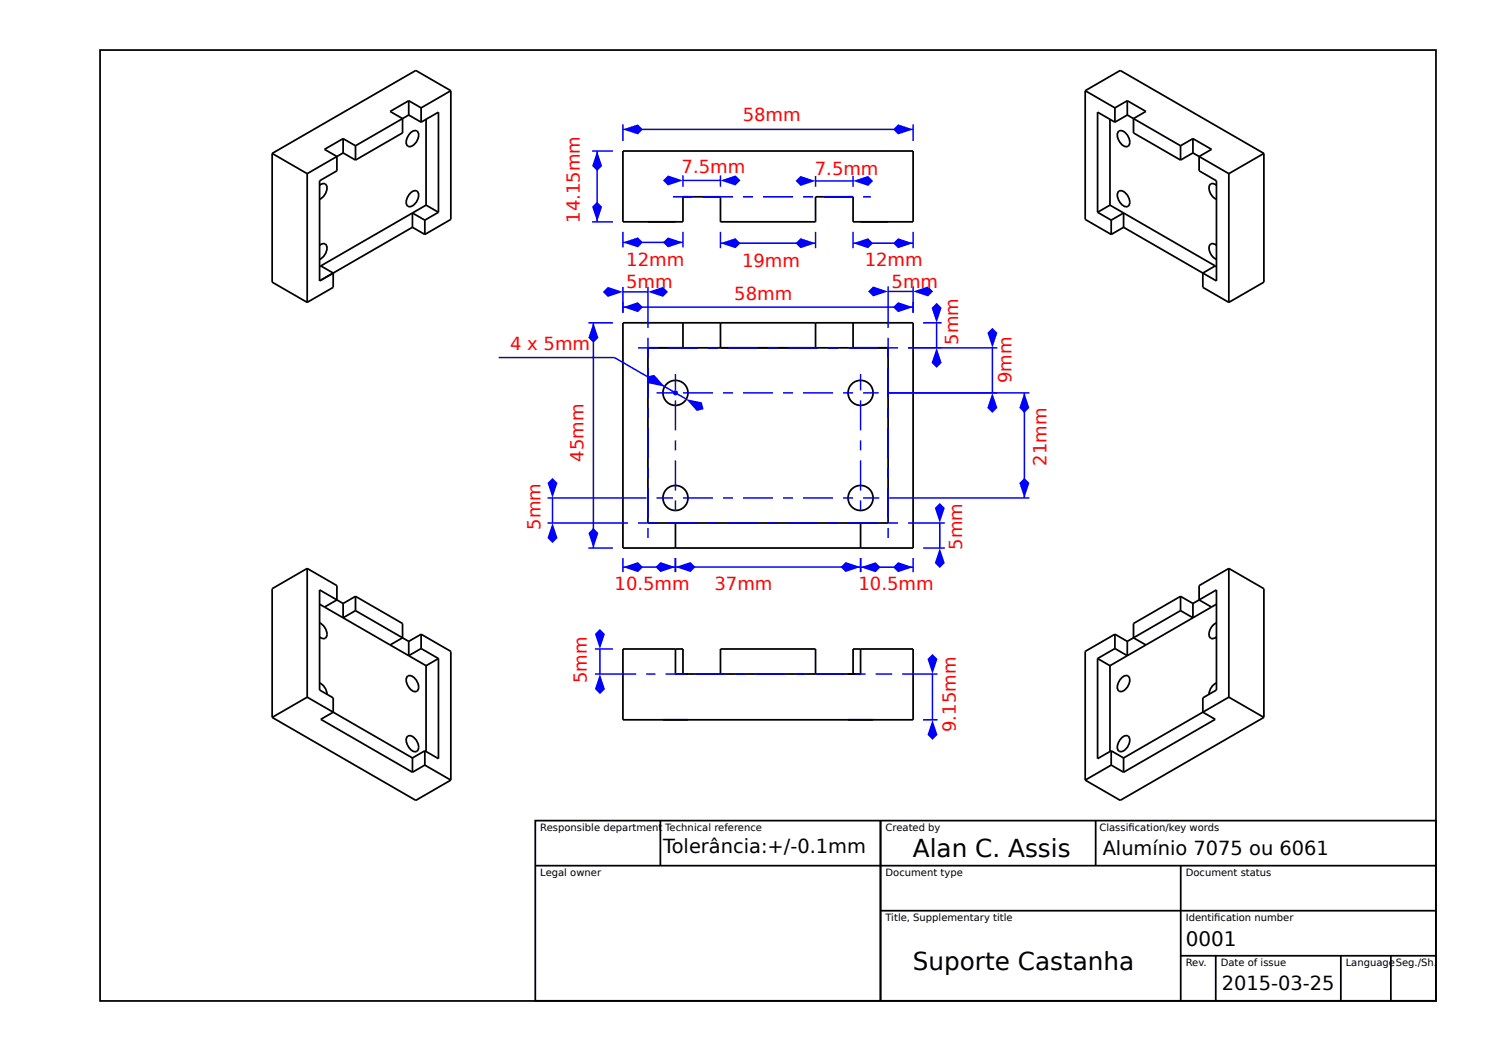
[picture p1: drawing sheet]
<svg xmlns="http://www.w3.org/2000/svg" width="297mm" height="210mm" viewBox="0 0 297 210" stroke-linecap="round" stroke-linejoin="round" font-family="sans-serif">
<g fill="none" stroke="#000" stroke-width=".35">
<path d="M20 10h267v190h-267zM90.1 18.1v25.7l-5.2 3M90.1 18.1l-5.9 3.5M90.1 18.1l-7-4-28.7 16.6M216.9 18.1v25.7l5.2 3M216.9 18.1l5.9 3.5M216.9 18.1l7-4 28.7 16.6M54.4 30.7v25.7l7 4M54.4 30.7l7 4M61.4 34.7v25.7M63.9 37a.87 .87 0 0 1 1.2-.2 .87 .87 0 0 1 .2 1.2 2.66 2.66 0 0 1-1.4 1.8M67.3 31.3v2.8l-3.4 2v20l2.7-1.5"/>
<path d="M67.3 31.3l-5.9 3.4M68.6 27.7l-3.7 2.1 2.4 1.5M68.6 27.7l2.5 1.4M68.6 27.7v2.9M68.6 30.6l-1.3 .7M68.6 30.6l2.5 1.4M71.1 29.1v2.9M80.5 23.7l-9.4 5.4M80.5 23.7v2.9l-9.4 5.4M81.7 20.1l2.5 1.5M81.7 20.1l-3.7 2.2 2.5 1.4M81.7 20.1v2.9"/>
<path d="M81.7 23l-1.2 .7M81.7 23l2.5 1.4M81.9 26.7l1-.6 .4 .1a1.67 1.67 0 0 1-.2 2.3 1.33 1.33 0 0 1-1.5 .7 1.5 1.5 0 0 1 0-2zM81.9 38.7l1-.6 .4 .1a1.67 1.67 0 0 1-.2 2.3 1.33 1.33 0 0 1-1.5 .7 1.5 1.5 0 0 1 0-2zM84.2 21.6v2.8M84.2 24.4l3.4-2v20M85.2 23.8v17.2M124.5 30.2h58v14.1h-12v-5h-7.5v5h-19v-5h-7.5v5h-12zM221.8 23.8v17.2M222.8 24.4l-3.4-2v20M222.8 21.6v2.8M223.7 38.2a2.01 2.01 0 0 1 2.1 2.2v.4l-.4 .4a1.5 1.5 0 0 1-1.7-1 1.5 1.5 0 0 1 0-2z"/>
<path d="M223.7 26.2a2.01 2.01 0 0 1 2.1 2.2l-.2 .6-.2 .2a1.5 1.5 0 0 1-1.7-1 1.5 1.5 0 0 1 0-2zM225.3 20.1v2.9M225.3 20.1l3.7 2.2-2.5 1.4v2.9l9.5 5.4M225.3 20.1l-2.5 1.5M225.3 23l10.7 6.1M225.3 23l-2.5 1.4M236 29.1v2.9M238.4 27.7l3.7 2.1-2.4 1.5v2.8l3.4 2v20l-18.5-10.7M238.4 27.7v2.9M238.4 27.7l-2.4 1.4M238.4 30.6l7.2 4.1M238.4 30.6l-2.4 1.4"/>
<path d="M243.1 37a.81 .81 0 0 0-.9-.3 .81 .81 0 0 0-.6 .8 2.66 2.66 0 0 0 1.5 2.3M245.6 34.7v25.7M252.6 30.7v25.7l-7 4M252.6 30.7l-7 4M63.9 49a.87 .87 0 0 1 1.2-.2 .87 .87 0 0 1 .2 1.2 2.66 2.66 0 0 1-1.4 1.8M64.1 53.1l2.5 1.5M66.6 54.6v2.8l-5.2 3M82.4 42.6l-18.5 10.7M82.4 42.6v2.8M82.4 42.6l2.5 1.4M82.4 45.4l-18.3 10.6M82.4 45.4l2.5 1.4"/>
<path d="M84.9 44v2.8M85.2 41l-2.8 1.6M85.2 41l2.4 1.4M87.6 42.4l-2.7 1.6M219.4 42.4l2.7 1.6M221.8 41l21.3 12.3M221.8 41l-2.4 1.4M222.1 44v2.8M222.1 44l2.5-1.4v2.8M224.6 45.4l-2.5 1.4M242.9 53.1l-2.5 1.5v2.8l5.2 3M243.1 49a.81 .81 0 0 0-.9-.3 .81 .81 0 0 0-.6 .8 2.66 2.66 0 0 0 1.5 2.3"/>
<path d="M124.5 64.5h58v45h-58zM129.5 69.5h48v35h-48zM136.5 64.5v5M144 64.5v5M163 64.5v5M170.5 64.5v5M61.4 113.6l5.9 3.4v2.9l-2.4 1.4M61.4 113.6v25.7M61.4 113.6l-7 4v25.7M71.1 119.2l9.4 5.4v2.8l-2.5 1.5M71.1 119.2v2.8M71.1 119.2l-2.5 1.4"/>
<path d="M135 104.5v5M172 104.5v5M236 119.2l2.4 1.4M236 119.2l-9.5 5.4v2.8M236 119.2v2.8M239.7 119.9l3.4-2v20l-2.7 1.5v2.9M239.7 119.9l-1.3 .7M239.7 119.9l2.4 1.4M245.6 113.6l-5.9 3.4v2.9M245.6 113.6v25.7M245.6 113.6l7 4v25.7M61.4 139.3l21 12.1"/>
<path d="M61.4 139.3l-7 4M63.9 136.5a2.63 2.63 0 0 1 1.5 2.2M63.9 124.5a2.37 2.37 0 0 1 1.3 2.8 .84 .84 0 0 1-1.3 0M63.9 120.7l21.3 12.3M68.6 120.6l-4.7-2.7v20l2.7 1.5v2.9l-2.5 1.4 18.3 10.6M68.6 120.6v2.8l2.5-1.4M71.1 122l10.6 6.2M81.6 135.1a2.01 2.01 0 0 1 2.1 2.2l-.2 .6-.2 .2a1.5 1.5 0 0 1-1.7-1 1.5 1.5 0 0 1 0-2zM81.7 128.2v2.8l2.5-1.4M84.2 129.6l3.4 2M84.2 126.7v2.9M84.2 126.7l5.9 3.5v25.7"/>
<path d="M84.2 126.7l-2.5 1.5M85.2 133v17.2M87.6 131.6v20l-2.7-1.6M87.6 131.6l-2.4 1.4M135 129.7v5h37v-5M136.5 134.7v-5h-12v14.1h58v-14.1h-12v5M144 134.7v-5h19v5M219.4 131.6v20l2.7-1.6M219.4 131.6l2.4 1.4M221.8 133v17.2M222.8 126.7v2.9M222.8 126.7l-5.9 3.5v25.7"/>
<path d="M222.8 126.7l2.5 1.5M222.8 129.6l-3.4 2M222.8 129.6l2.5 1.4M224.1 135.6l.9-.6 .4 .1a1.68 1.68 0 0 1-.2 2.3 1.33 1.33 0 0 1-1.5 .7 1.5 1.5 0 0 1 0-2zM225.3 128.2v2.8M225.3 131l-3.5 2M226.5 127.4l-1.2 .8M226.5 127.4l2.5 1.5M236 122l-9.5 5.4M236 122l2.4 1.4M238.4 120.6v2.8M238.4 123.4l-13.1 7.6"/>
<path d="M242.1 121.3l-3.7 2.1M243.1 120.7l-1 .6M243.1 124.5a2.48 2.48 0 0 0-1.4 2.7 .83 .83 0 0 0 1.4 .1M243.1 136.5a2.63 2.63 0 0 0-1.5 2.2M245.6 139.3l-5.2 3M245.6 139.3l7 4M54.4 143.3l28.7 16.6 7-4M81.6 147.1a2.01 2.01 0 0 1 2.1 2.2l-.1 .3-.3 .5a1.5 1.5 0 0 1-1.7-1 1.5 1.5 0 0 1 0-2zM82.4 151.4v2.9M84.9 152.9l5.2 3M84.9 152.9l-2.5 1.4M84.9 150v2.9"/>
<path d="M84.9 150l-2.5 1.4M222.1 152.9l-5.2 3M222.1 152.9l2.5 1.4M222.1 150v2.9M222.1 150l2.5 1.4M224.1 147.6l.9-.6 .4 .1a1.67 1.67 0 0 1-.2 2.3 1.34 1.34 0 0 1-1.5 .7 1.5 1.5 0 0 1 0-2zM224.6 151.4v2.9M240.4 142.3l-15.8 9.1M240.4 142.3l2.5 1.4-18.3 10.6M252.6 143.3l-28.7 16.6-7-4"/>
<circle cx="135" cy="78.5" r="2.5"/>
<circle cx="172" cy="78.5" r="2.5"/>
<circle cx="135" cy="99.5" r="2.5"/>
<circle cx="172" cy="99.5" r="2.5"/>
</g>
<g fill="none" stroke="#00f" stroke-width=".3">
<path d="M124.5 24.9v3.3M124.5 25.9h58M182.5 24.9v3.3M131.2 78.5h3.3M135 74.7v3.3M136.5 78.5h6M144.5 78.5h2M148.5 78.5h6M156.5 78.5h2M160.5 78.5h6M168.5 78.5h2M172 74.7v3.3"/>
<path d="M172.5 78.5h3.1M131.2 99.5h3.3M135 80v6M135 88v2M135 92v6M136.5 99.5h6M144.5 99.5h2M148.5 99.5h6M156.5 99.5h2M160.5 99.5h6M168.5 99.5h2M172 80v6"/>
<path d="M172 88v2M172 92v6M172.5 99.5h3.2M135 100v2M172 100v1.9"/>
</g>
<g fill="#00f">
<path d="M124.5 25.9l3-1 1 1-1 1z"/>
<path d="M178.5 25.9l1-1 3 1-3 1z"/>
</g>
<path d="M118.3 30.2h4.2M119.3 30.2v14.1M118.3 44.3h4.2" fill="none" stroke="#00f" stroke-width=".3"/>
<g fill="#00f">
<path d="M119.3 30.2l1 3-1 1-1-1z"/>
<path d="M118.3 41.3l1-1 1 1-1 3z"/>
</g>
<path d="M124.5 46.3v3.1M124.5 48.4h12M136.5 46.3v3.1" fill="none" stroke="#00f" stroke-width=".3"/>
<g fill="#00f">
<path d="M124.5 48.4l3-1 1 1-1 1z"/>
<path d="M132.5 48.4l1-1 3 1-3 1z"/>
</g>
<path d="M144 46.3v3.3M144 48.6h19M163 46.3v3.3" fill="none" stroke="#00f" stroke-width=".3"/>
<g fill="#00f">
<path d="M144 48.6l3-1 1 1-1 1z"/>
<path d="M159 48.6l1-1 3 1-3 1z"/>
</g>
<path d="M170.5 46.3v3.3M170.5 48.6h12M182.5 46.3v3.3" fill="none" stroke="#00f" stroke-width=".3"/>
<g fill="#00f">
<path d="M170.5 48.6l3-1 1 1-1 1z"/>
<path d="M179.5 47.6l3 1-3 1-1-1z"/>
</g>
<path d="M134.5 39.3h4M136.5 35.1v2.2M136.5 36.1h7.5M140.5 39.3h6M144 35.1v2.2M148.5 39.3h2M152.5 39.3h6M160.5 39.3h2M164.5 39.3h6M172.5 39.3h1.5" fill="none" stroke="#00f" stroke-width=".3"/>
<g fill="#00f">
<path d="M132.5 36.1l1-1 3 1-3 1z"/>
<path d="M144 36.1l3-1 1 1-1 1z"/>
</g>
<path d="M163 35.2v2.1M163 36.2h7.5M170.5 35.2v2.1" fill="none" stroke="#00f" stroke-width=".3"/>
<g fill="#00f">
<path d="M159 36.2l1-1 3 1-3 1z"/>
<path d="M170.5 36.2l3-1 1 1-1 1z"/>
</g>
<path d="M117.6 64.5h4.9M118.6 64.5v45M117.6 109.5h4.9" fill="none" stroke="#00f" stroke-width=".3"/>
<g fill="#00f">
<path d="M118.6 64.5l1 3-1 1-1-1z"/>
<path d="M117.6 106.5l1-1 1 1-1 3z"/>
</g>
<g fill="none" stroke="#00f" stroke-width=".3">
<path d="M127.5 69.5h4M133.5 69.5h6M141.5 69.5h2M145.5 69.5h6M153.5 69.5h2M157.5 69.5h6M165.5 69.5h2M169.5 69.5h6M177.5 69.5h2M127.5 104.5h4M133.5 104.5h6M141.5 104.5h2"/>
<path d="M145.5 104.5h6M153.5 104.5h2M157.5 104.5h6M165.5 104.5h2M169.5 104.5h6M177.5 104.5h2M181.5 104.5h7.3M184.5 109.5h4.3M187.8 104.5v5"/>
</g>
<g fill="#00f">
<path d="M186.8 101.5l1-1 1 1-1 3z"/>
<path d="M187.8 109.5l1 3-1 1-1-1z"/>
</g>
<path d="M177.6 78.5h28.1M204.7 78.5v21M177.7 99.5h28" fill="none" stroke="#00f" stroke-width=".3"/>
<g fill="#00f">
<path d="M203.7 96.5l1-1 1 1-1 3z"/>
<path d="M204.7 78.5l1 3-1 1-1-1z"/>
</g>
<path d="M177.6 78.5h21.7M181.5 69.5h17.8M198.3 69.5v9" fill="none" stroke="#00f" stroke-width=".3"/>
<g fill="#00f">
<path d="M198.3 78.5l1 3-1 1-1-1z"/>
<path d="M197.3 66.5l1-1 1 1-1 3z"/>
</g>
<path d="M181.5 69.5h6.7M184.5 64.5h3.7M187.2 64.5v5" fill="none" stroke="#00f" stroke-width=".3"/>
<g fill="#00f">
<path d="M187.2 69.5l1 3-1 1-1-1z"/>
<path d="M187.2 60.5l1 1-1 3-1-3z"/>
</g>
<path d="M124.5 60.4v2.1M124.5 61.4h58M182.5 60.4v2.1" fill="none" stroke="#00f" stroke-width=".3"/>
<g fill="#00f">
<path d="M124.5 61.4l3-1 1 1-1 1z"/>
<path d="M179.5 60.4l3 1-3 1-1-1z"/>
</g>
<path d="M135 111.5v2.8M135 113.3h37M172 111.5v2.8" fill="none" stroke="#00f" stroke-width=".3"/>
<g fill="#00f">
<path d="M135 113.3l3-1 1 1-1 1z"/>
<path d="M168 113.3l1-1 3 1-3 1z"/>
</g>
<path d="M124.5 111.5v2.8M124.5 113.3h10.5M135 111.5v2.8" fill="none" stroke="#00f" stroke-width=".3"/>
<g fill="#00f">
<path d="M124.5 113.3l3-1 1 1-1 1z"/>
<path d="M131 113.3l1-1 3 1-3 1z"/>
</g>
<path d="M172 111.5v2.8M172 113.3h10.5M182.5 111.5v2.8" fill="none" stroke="#00f" stroke-width=".3"/>
<g fill="#00f">
<path d="M172 113.3l3-1 1 1-1 1z"/>
<path d="M179.5 112.3l3 1-3 1-1-1z"/>
</g>
<path d="M109.4 99.5h19.8M110.4 99.5v5M109.4 104.5h16.1" fill="none" stroke="#00f" stroke-width=".3"/>
<g fill="#00f">
<path d="M109.4 96.5l1-1 1 1-1 3z"/>
<path d="M110.4 104.5l1 3-1 1-1-1z"/>
</g>
<g fill="none" stroke="#00f" stroke-width=".3">
<path d="M124.5 57.3v5.2M124.5 58.3h5M129.5 57.3v8.2M129.5 67.5v4M129.5 73.5v6M177.5 67.5v4M177.5 73.5v6M129.5 81.5v2M129.5 85.5v6M129.5 93.5v2M129.5 97.5v6M177.5 81.5v2"/>
<path d="M177.5 85.5v6M177.5 93.5v2M177.5 97.5v6M129.5 105.5v2M177.5 105.5v2"/>
</g>
<g fill="#00f">
<path d="M120.5 58.3l1-1 3 1-3 1z"/>
<path d="M129.5 58.3l3-1 1 1-1 1z"/>
</g>
<path d="M177.5 57.2v8.3M177.5 58.2h5M182.5 57.2v5.3" fill="none" stroke="#00f" stroke-width=".3"/>
<g fill="#00f">
<path d="M174.5 57.2l3 1-3 1-1-1z"/>
<path d="M182.5 58.2l3-1 1 1-1 1z"/>
<circle cx="135" cy="78.5" r=".5"/>
</g>
<path d="M122.8 71.4l14.4 8.4z" fill="#000" stroke="#00f" stroke-width=".3"/>
<g fill="#00f">
<path d="M129.4 75.2l1.3-.3 2.1 2.3-3.1-.6z"/>
<path d="M137.2 79.8l3.1 .6 .3 1.4-1.3 .3z"/>
</g>
<g fill="none" stroke="#00f" stroke-width=".3">
<path d="M99.7 71.4h23.1M129.2 134.7h1.8M133 134.7h4M139 134.7h6M147 134.7h2M151 134.7h6M159 134.7h2M163 134.7h6M171 134.7h2M175 134.7h3.3M180.3 134.7h7.1M186.4 134.7v9.1"/>
<path d="M184.5 143.8h2.9"/>
</g>
<g fill="#00f">
<path d="M186.4 130.7l1 1-1 3-1-3z"/>
<path d="M186.4 143.8l1 3-1 1-1-1z"/>
</g>
<path d="M118.9 134.7h8.3M118.9 129.7h3.6M119.9 129.7v5" fill="none" stroke="#00f" stroke-width=".3"/>
<g fill="#00f">
<path d="M119.9 134.7l1 3-1 1-1-1z"/>
<path d="M119.9 125.7l1 1-1 3-1-3z"/>
</g>
<path d="M107 164h180v36h-180zM107 173h180M132 164v9M176 164v36M219 164v9M236 173v27M176 182h111M236 191h51M243 191v9M268 191v9M278 191v9" fill="none" stroke="#000" stroke-width=".35"/>
<g font-size="4.9">
<text x="182.5" y="171.3">Alan C. Assis</text>
<text x="182.5" y="193.8">Suporte Castanha</text>
</g>
<text font-size="4" x="237" y="189">0001</text>
<g font-size="3.9">
<text x="132.6" y="170.4">Tolerância:+/-0.1mm</text>
<text x="220.4" y="170.9">Alumínio 7075 ou 6061</text>
<text x="244.2" y="197.9">2015-03-25</text>
</g>
<g font-size="3.6" fill="#f00">
<text x="148.4" y="24.1">58mm</text>
<text x="136.2" y="34.6">7.5mm</text>
<text x="162.9" y="34.9">7.5mm</text>
<text x="115.9" y="44.5" transform="rotate(-90 115.9 44.5)">14.15mm</text>
<text x="125.2" y="53.2">12mm</text>
<text x="148.3" y="53.3">19mm</text>
<text x="172.8" y="53.2">12mm</text>
<text x="125.2" y="57.5">5mm</text>
<text x="178.2" y="57.6">5mm</text>
<text x="146.8" y="60">58mm</text>
<text x="101.9" y="69.9">4 x 5mm</text>
<text x="191.5" y="68.9" transform="rotate(-90 191.5 68.9)">5mm</text>
<text x="202.1" y="76.5" transform="rotate(-90 202.1 76.5)">9mm</text>
<text x="116.6" y="92.2" transform="rotate(-90 116.6 92.2)">45mm</text>
<text x="209.1" y="93" transform="rotate(-90 209.1 93)">21mm</text>
<text x="108" y="105.9" transform="rotate(-90 108 105.9)">5mm</text>
<text x="192.3" y="109.8" transform="rotate(-90 192.3 109.8)">5mm</text>
<text x="122.8" y="117.8">10.5mm</text>
<text x="142.8" y="118">37mm</text>
<text x="171.6" y="118">10.5mm</text>
<text x="117.3" y="136.5" transform="rotate(-90 117.3 136.5)">5mm</text>
<text x="191.1" y="146.3" transform="rotate(-90 191.1 146.3)">9.15mm</text>
</g>
<g font-size="2">
<text x="108" y="166">Responsible department Technical reference</text>
<text x="177" y="166">Created by</text>
<text x="219.7" y="166">Classifcation/key words</text>
<text x="225.5" y="166">i</text>
<text x="108" y="175">Legal owner</text>
<text x="177" y="175">Document type</text>
<text x="237" y="175">Document status</text>
<text x="177" y="184">Title, Supplementary title</text>
<text x="237" y="184">Identifcation number</text>
<text x="242.7" y="184">i</text>
<text x="237" y="193">Rev.</text>
<text x="244" y="193">Date of issue</text>
<text x="269" y="193">LanguageSeg./Sh.</text>
</g>
</svg>
